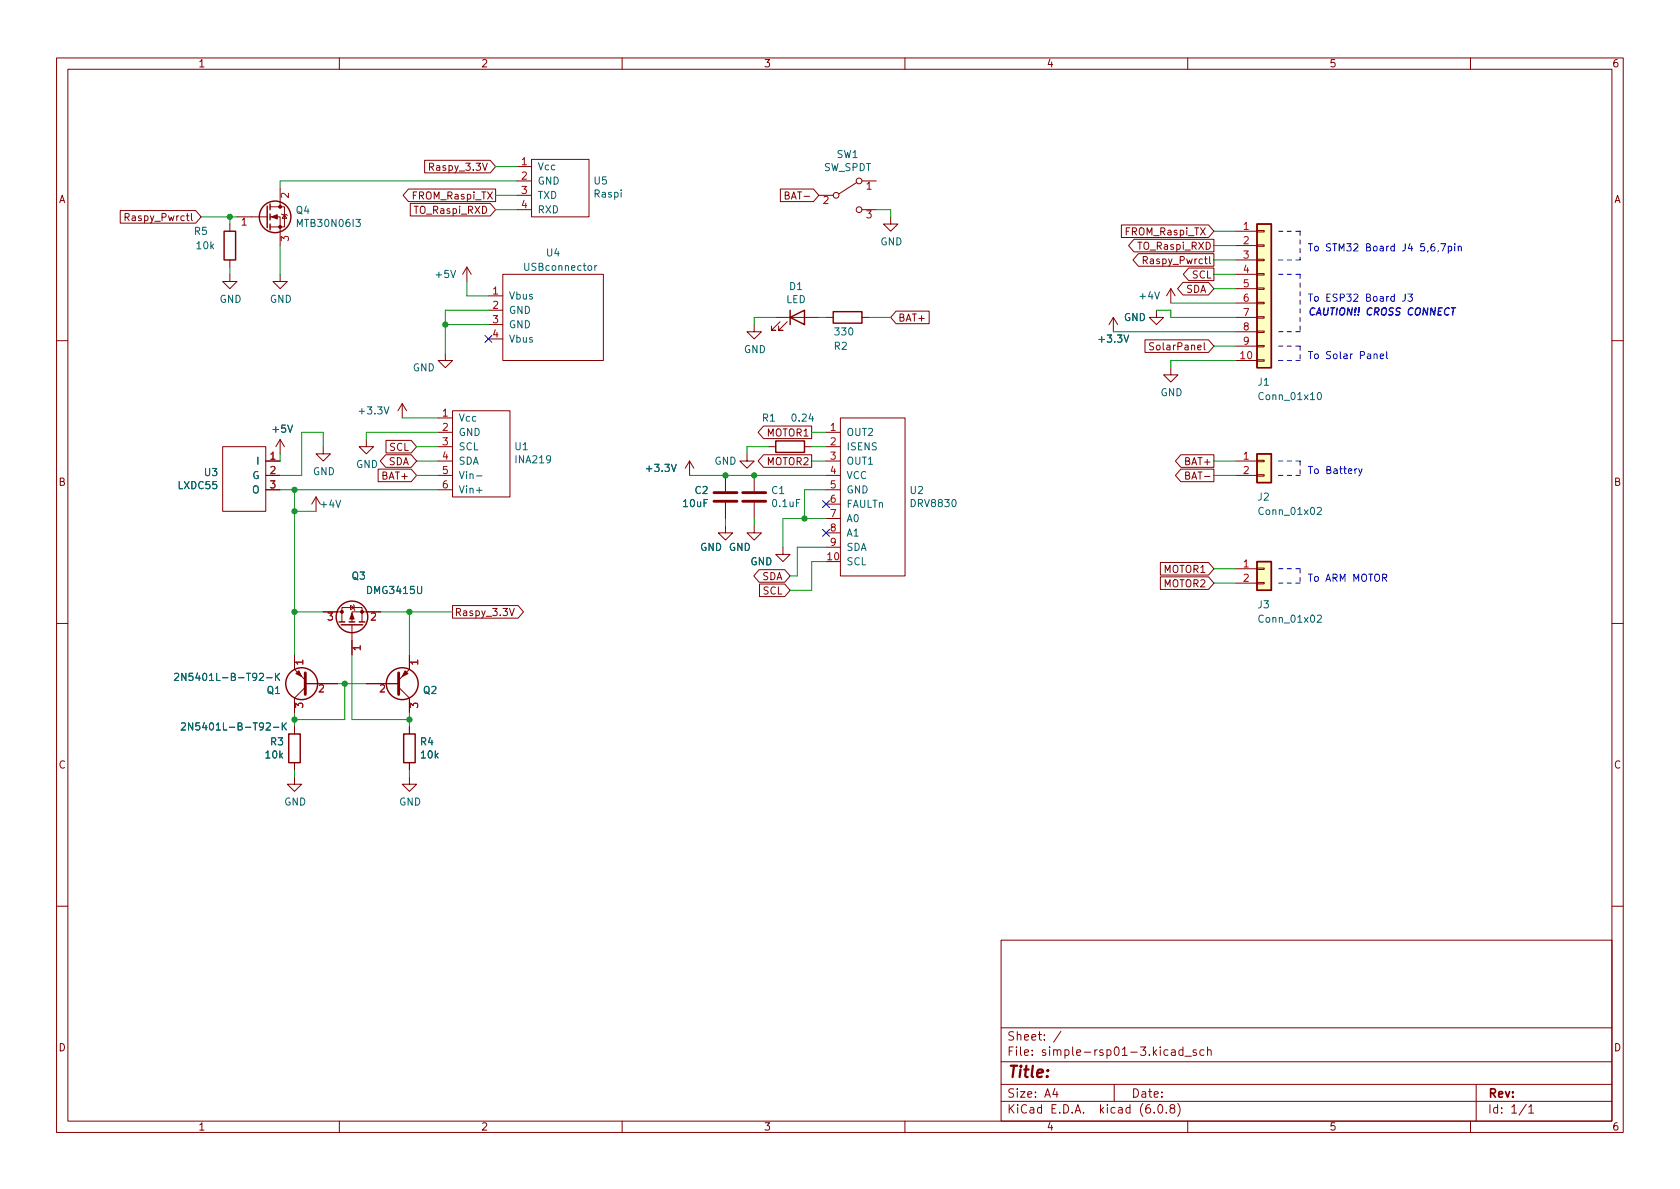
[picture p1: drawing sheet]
<svg xmlns="http://www.w3.org/2000/svg" width="297mm" height="210mm" viewBox="0 0 297 210" stroke-linecap="round" stroke-linejoin="round" font-family="sans-serif">
<g fill="none" stroke="#840000" stroke-width=".18">
<path d="M10 10.2h277v190.1h-277zM12 12.2h273v186.1h-273zM60 10.2v2M110 10.2v2M160 10.2v2M210 10.2v2M260 10.2v2M21.3 37.2h13.3l1 1.1-1 1.2h-13.3zM22.1 38.4l.6-.1 .1-.1v-.3l-.7-.2v1.3M33.9 37.7v1.1l.1 .2M40.6 39.6v1.3M41.9 38.3h5.3"/>
<path d="M47.8 38.3h1.7v5.1M47.8 36.6h2.5v3.5h-2.5M49.5 33.3v3.3M49.8 37.8l.1 .2h.8l.1 .1M50.3 38l.4 .6h-.8zM72.2 33.4h15.4v2.2h-15.4l-.9-1.1zM72.5 36h14.2l.9 1.1-.9 1.1h-14.2zM75.1 28.3h11.6l.9 1.2-.9 1.1h-11.6zM75.9 29.5h.6l.2-.2-.1-.3-.7-.1v1.2M91.4 29.5h2.6M91.4 32h2.6M91.4 34.5h2.6"/>
<path d="M91.4 37.1h2.6M94 28.2h10.1v10.1h-10.1zM138 33.4h5.8l1 1.1-1 1.1h-5.8zM144.8 34.5h2.5M151.5 32.3l-3.2 2M152.4 32h2.5M152.4 37.1h2.5M157.5 38.3v1.3h1.2l-1.2 1.3-1.3-1.3h1.3M198.3 39.8h15.4l.9 1.1-.9 1.1h-15.4zM40.6 48.5v1.3h1.3l-1.3 1.2-1.2-1.2h1.2M40.6 46v1.2M49.5 48.5v1.3h1.3l-1.3 1.2-1.2-1.2h1.2"/>
<path d="M82.5 47.2l-.7 1.3M82.5 47.2v2.6M82.5 47.2l.8 1.3M86.4 52.3h2.5M86.4 54.9h2.5M86.4 57.4h2.5M86.4 59.9h2.5M88.9 48.5h17.8v15.2h-17.8zM133.3 57.4v1.3h1.3l-1.3 1.2-1.2-1.2h1.2M137.2 56.1h7.6M137.9 56.9l-1.5 1.5h.8h-.8v-.7M139.2 56.9l-1.5 1.5h.7h-.7v-.7"/>
<path d="M146 56.1h1.3M152.4 56.1h1.3M158.4 55h5.9v2.2h-5.9l-.9-1.1zM196.8 56.1l-.7 1.3M196.8 56.1v2.6M196.8 56.1l.8 1.3M200.5 42.3h14.1v2.2h-14.1l-1-1.1zM201.3 44.9h13.3v2.2h-13.3l-1-1.1zM202.1 46h.6l.2-.2-.1-.3-.7-.1v1.2M204.5 54.9v1.2h1.2l-1.2 1.3-1.3-1.3h1.3M207 51l-.8 1.3M207 51v2.6"/>
<path d="M207 51l.8 1.3M209.2 49.9h4.5l.9 1.1-.9 1.2h-4.5l-1-1.2zM210.2 47.4h4.4v2.2h-4.4l-1-1.1zM213.9 45.4v1.1l.2 .1M218.4 40.9h3.8M218.4 43.4h3.8M218.4 46h3.8M218.4 48.5h3.8M218.4 51h3.8M218.4 53.6h3.8M218.4 56.1h3.8M218.4 58.7h3.8"/>
<path d="M222.2 58.5h1.3v.3h-1.3zM222.2 56h1.3v.3h-1.3zM222.2 53.5h1.3v.2h-1.3zM222.2 50.9h1.3v.3h-1.3zM222.2 48.4h1.3v.2h-1.3zM222.2 45.8h1.3v.3h-1.3zM222.2 43.3h1.3v.3h-1.3zM222.2 40.8h1.3v.2h-1.3zM10 60.2h2M39.4 79h7.6v11.4h-7.6zM49.5 77.7v2.6M49.5 77.7l-.7 1.3"/>
<path d="M49.5 77.7l.8 1.3M57.1 79v1.3h1.3l-1.3 1.2-1.2-1.2h1.2M64.8 77.7v1.3h1.2l-1.2 1.3-1.3-1.3h1.3M68.2 77.9h4.5l1 1.1-1 1.1h-4.5zM71.1 71.4l-.7 1.2M71.1 71.4v2.5M71.1 71.4l.8 1.2M77.5 73.9h2.5M77.5 76.4h2.5M77.5 79h2.5M78.7 62.5v1.2h1.3l-1.3 1.3-1.2-1.3h1.2M80 72.6h10.2v15.3h-10.2z"/>
<path d="M135 75.3h8.5v2.3h-8.5l-1-1.2zM135.9 79h1.3M142.2 79h1.3M146 76.4h2.6M146 79h2.6M148.6 73.9h11.4v27.9h-11.4zM202.4 60.1h11.3l.9 1.1-.9 1.1h-11.3zM204 60.7l-.5-.1-.3 .2 .2 .3 .5 .3v.4l-.2 .1-.5-.1M207 65v1.3h1.3l-1.3 1.3-1.3-1.3h1.3M218.4 63.7h3.8M218.4 61.2h3.8M222.2 63.6h1.3v.3h-1.3z"/>
<path d="M222.2 61.1h1.3v.2h-1.3zM285 60.2h2M47 81.5h2.5M47 84.1h2.5M47 86.6h2.5M55.9 87.9l-.8 1.2M55.9 87.9v2.5M55.9 87.9l.7 1.2M66.9 83h5.8l1 1.1-1 1.1h-5.8zM68.2 80.4h4.5l1 1.1-1 1.1h-4.5l-1-1.1zM77.5 81.5h2.5M77.5 84.1h2.5"/>
<path d="M77.5 86.6h2.5M121.9 81.5l-.7 1.3M121.9 81.5v2.6M121.9 81.5l.8 1.3M128.3 93v1.2h1.2l-1.2 1.3-1.3-1.3h1.3M128.3 84.1v2.8M128.3 88.9v2.8M132.1 80.3v1.2h1.2l-1.2 1.3-1.3-1.3h1.3M133.3 93v1.2h1.3l-1.3 1.3-1.2-1.3h1.2M133.3 84.1v2.8M133.3 88.9v2.8M135 80.4h8.5v2.2h-8.5l-1-1.1z"/>
<path d="M138.4 96.8v1.2h1.3l-1.3 1.3-1.2-1.3h1.2M146 81.5h2.6M146 84.1h2.6M146 86.6h2.6M146 89.1h2.6M146 91.7h2.6M146 94.2h2.6M146 96.8h2.6M205.2 99.5h8.5l.9 1.1-.9 1.1h-8.5zM208.8 83h5.8v2.2h-5.8l-1-1.1zM208.8 80.4h5.8v2.2h-5.8l-1-1.1zM218.4 81.5h3.8"/>
<path d="M218.4 84.1h3.8M222.2 83.9h1.3v.3h-1.3zM222.2 81.4h1.3v.3h-1.3zM10 110.2h2M52.1 115.8v2.6l1.9 1.9M57.1 108.2h3.4M60.5 110v-2.6h3.5v2.6M62 107.1l.6 .3-.6 .4zM62.2 110.5v5.3M62.5 106.9l.1 .2v.7l.1 .1M67.3 108.2h-5.1v1.8M72.4 115.8v2.6l-1.9 1.9"/>
<path d="M80 107.1h11.6l1 1.1-1 1.1h-11.6zM90.1 107.6l.4 1.3 .4-1.3M134.2 100.7h4.5l1 1.1-1 1.2h-4.5l-.9-1.2zM134.3 103.3h4.4l1 1.1-1 1.1h-4.4zM205.2 102h8.5l.9 1.1-.9 1.1h-8.5zM218.4 100.6h3.8M218.4 103.1h3.8M222.2 103h1.3v.2h-1.3zM222.2 100.5h1.3v.2h-1.3zM285 110.2h2M52.1 137.4v1.3h1.2l-1.2 1.2-1.3-1.2h1.3M52.1 128.5v1.3"/>
<path d="M52.1 134.9v1.2M54 120.9h5.7M54 121.5l-1.9 1.9v2.6M64.8 120.9h5.7M70.5 121.5l1.9 1.9v2.6M72.4 137.4v1.3h1.3l-1.3 1.2-1.3-1.2h1.3M72.4 128.5v1.3M72.4 134.9v1.2M10 160.2h2M177 166.3h108v32h-108zM285 160.2h2M60 198.3v2"/>
<path d="M110 198.3v2M160 198.3v2M177 194.8h108M177 191.8h108M177 187.8h108M177 181.8h108M186.5 192.5l-.4 1h1M186.9 193v1M187.6 182.4l-1.3 1.9M197 191.8v3M204.1 196.7v.1M204.9 195.4l.2-.1a.81 .81 0 0 1 .6 .7 .81 .81 0 0 1-.3 .8h-.2a.81 .81 0 0 1-.6-.6 .81 .81 0 0 1 .3-.8z"/>
<path d="M206.2 196.7v.1M207.1 196l-.2-.3v-.2l.2-.2 .5 .1 .1 .2-.1 .2-.6 .2-.1 .3v.4l.2 .1h.5l.1-.3-.1-.4-.2-.1M207.1 185.7h.6l.1 .9M207.8 186l-.5 .1a.29 .29 0 0 0-.2 .2 .29 .29 0 0 0 .2 .3h.5M208.2 195.1a1.72 1.72 0 0 1 0 2.3M209.1 185.7l-.4-.1-.3 .3v.4l.2 .3h.5M209.1 185.1v1.5M209.5 186.8h1.1M210 198.3v2M211.5 185.7l-.4-.1-.2 .2 .1 .3 .5 .1v.4h-.6M212.9 185.7l-.5-.1-.3 .3v.4l.2 .3h.6M213.5 185.8l.2-.2 .4 .1v.9"/>
<path d="M213.5 185.1v1.5M260 198.3v2M261 191.8v6.5M269.9 195.3l-1.3 1.9M270.3 195.8l.4-.5v1.5M270.3 196.8h.9"/>
<circle cx="147.8" cy="34.5" r=".51"/>
<circle cx="151.9" cy="37.1" r=".51"/>
<circle cx="151.9" cy="32" r=".51"/>
</g>
<path d="M126.2 88.6h4.1M126.2 87.1h4.1M131.3 88.6h4.1M131.3 87.1h4.1M54 119v3.8M70.5 119v3.8" fill="none" stroke="#840000" stroke-width=".51"/>
<g fill="#ffffc2" stroke="#ffffc2" stroke-width=".18">
<path d="M222.2 39.6h2.6v25.4h-2.6z"/>
<path d="M222.2 99.3h2.6v5.1h-2.6z"/>
<path d="M222.2 80.3h2.6v5h-2.6z"/>
</g>
<g fill="none" stroke="#840000" stroke-width=".25">
<path d="M47.2 36.4v3.9M47.8 36.1v1M47.8 37.8v1.1M47.8 39.6v1M222.2 39.6h2.6v25.4h-2.6zM39.6 40.9h2.1v5.1h-2.1zM139.7 56.1l2.5-1.2v2.5zM139.7 54.9v2.5M147.3 55.1h5.1v2h-5.1zM137.2 78h5v2h-5zM222.2 99.3h2.6v5.1h-2.6zM222.2 80.3h2.6v5h-2.6z"/>
<path d="M59.9 110h1.1M60.3 110.5h3.8M61.7 110h1M63.5 110h1M51.1 129.8h2v5.1h-2zM71.4 129.8h2v5.1h-2z"/>
<circle cx="48.6" cy="38.3" r="2.79"/>
<circle cx="62.2" cy="109.1" r="2.79"/>
<circle cx="53.3" cy="120.9" r="2.82"/>
<circle cx="71.1" cy="120.9" r="2.82"/>
</g>
<g fill="none" stroke="#006464" stroke-width=".18">
<path d="M105.2 47v.8M105.5 47l-.3 .2M233.1 69.5l.1-.1a.68 .68 0 0 1 .5 .6 .68 .68 0 0 1-.5 .7 .84 .84 0 0 1-.1-1.2zM84.2 84.2h1M84.2 86.7h1M232.9 89.8l.5-.1 .2 .4-.7 .9h.7M30.9 119.2l.5-.1 .2 .3-.8 .9h.8M32.9 119.1v1.2l-.8-1.2v1.2M47.1 119.8h1M48.7 119.1v1.2M48.9 119.6l.5 .7M49.4 119.1l-.7 .7"/>
<path d="M232.9 108.9l.5-.1 .2 .3-.7 .9h.7M32.1 127.9l.5-.1 .2 .4-.8 .9h.8M34.1 127.8v1.3l-.8-1.3v1.3M48.3 128.6h1M49.9 127.8v1.3M50.1 128.4l.5 .7M50.6 127.8l-.7 .7"/>
</g>
<g fill="#840000" stroke="#840000" stroke-width=".18">
<path d="M62.2 108.5l.4 1h-.8z"/>
<path d="M71.6 118.6l.5 .5-1 .5z"/>
<path d="M48 38.3l1-.3v.7z"/>
<path d="M52.3 119.1l.5-.5 .5 1z"/>
<circle cx="64" cy="108.2" r=".25"/>
<circle cx="60.5" cy="108.2" r=".25"/>
<circle cx="49.5" cy="40.1" r=".25"/>
<circle cx="49.5" cy="36.6" r=".25"/>
</g>
<g fill="none" stroke="#0000c2" stroke-width=".18">
<path d="M248.5 52v.9a.41 .41 0 0 1-.5 .4M248.9 52h.8l-.4 .5 .4 .1v.5l-.2 .2-.6-.2M254.3 44.3l-.1 .3M254.7 43.1h.9l-.6 1.3M256.1 43.6l.3-.1 .3 .3-.1 .5h-.5M256.1 43.5v1.3M257.2 43.1v.1M257.2 43.5v.9M257.8 43.7l.2-.2 .3 .1 .1 .8M257.8 43.5v.9M242.9 62.7l.2-.1h.3l.1 .8M244 63l.6-.1v-.3h-.4l-.2 .2 .1 .6h.5"/>
<path d="M245.2 62.2v1l.2 .2M239.9 82.9l-.3 .2M240.2 82.9l.3 .8M240.8 82.9l-.4 1.1-.2 .2"/>
</g>
<path d="M256.6 54.4h.8" fill="none" stroke="#0000c2" stroke-width=".25"/>
<g fill="none" stroke="#0000c2" stroke-width=".18" stroke-dasharray=".8 .8">
<path d="M226.1 40.9h3.8M226.1 48.5h3.8M229.9 48.5v10.2M229.9 46h-3.8M229.9 58.7h-3.8M229.9 40.9v5.1M226.1 61.2h3.8M229.9 61.2v2.5M229.9 63.7h-3.8M226.1 81.5h3.8M229.9 84.1h-3.8M229.9 81.5v2.6"/>
<path d="M226.1 100.6h3.8M229.9 100.6v2.5M229.9 103.1h-3.8"/>
</g>
<g fill="none" stroke="#009600" stroke-width=".18">
<path d="M35.6 38.3h6.3M40.6 38.3v1.3M87.6 37.1h3.8M87.6 29.5h3.8M87.6 34.5h3.8M91.4 32h-41.9v1.3M154.9 37.1h2.6v1.2M40.6 47.2v1.3M49.5 43.4v5.1M78.7 57.4h7.7M82.5 49.8v2.5h3.9M86.4 54.9h-7.7v7.6"/>
<path d="M137.2 56.1h-3.9v1.3M144.8 56.1h1.2M153.7 56.1h3.8M196.8 58.7h21.6M204.5 54.9h2.5v1.2h11.4M207 53.6h11.4M214.6 51h3.8M214.6 48.5h3.8M214.6 43.4h3.8M214.6 46h3.8M214.6 40.9h3.8M57.1 79v-2.6h-3.8v7.7h-3.8"/>
<path d="M71.1 73.9h6.4M73.7 79h3.8M77.5 76.4h-12.7v1.3M135.9 79h-3.8v1.3M143.5 76.4h2.5M143.5 79h2.5M214.6 61.2h3.8M218.4 63.7h-11.4v1.3M49.5 86.6h28M49.5 80.3v1.2M52.1 86.6v29.2M52.1 90.4h3.8"/>
<path d="M73.7 84.1h3.8M73.7 81.5h3.8M121.9 84.1h24.1M128.3 91.7v1.3M133.3 91.7v1.3M143.5 81.5h2.5M146 99.3h-2.5v5.1h-3.8M146 96.8h-5v5h-1.3M146 86.6h-3.8v5.1M146 91.7h-7.6v5.1M214.6 84.1h3.8M214.6 81.5h3.8"/>
<path d="M52.1 108.2h5M62.2 115.8v11.4h10.2M67.3 108.2h12.7M72.4 108.2v7.6M214.6 100.6h3.8M214.6 103.1h3.8M52.1 126v2.5M52.1 136.1v1.3M59.7 120.9h5.1M61 120.9v6.3h-8.9M72.4 126v2.5M72.4 136.1v1.3"/>
</g>
<path d="M85.8 59.3l1.2 1.2M87 59.3l-1.2 1.2M145.4 93.6l1.3 1.2M145.4 88.5l1.3 1.3M146.7 93.6l-1.3 1.2M146.7 88.5l-1.3 1.3" fill="none" stroke="#000084" stroke-width=".18"/>
<g fill="#009600" stroke="#009600" stroke-width=".18">
<circle cx="128.3" cy="84.1" r=".46"/>
<circle cx="142.2" cy="91.7" r=".46"/>
<circle cx="78.7" cy="57.4" r=".46"/>
<circle cx="72.4" cy="127.2" r=".46"/>
<circle cx="72.4" cy="108.2" r=".46"/>
<circle cx="52.1" cy="127.2" r=".46"/>
<circle cx="61" cy="120.9" r=".46"/>
<circle cx="52.1" cy="90.4" r=".46"/>
<circle cx="52.1" cy="108.2" r=".46"/>
<circle cx="133.3" cy="84.1" r=".46"/>
<circle cx="40.6" cy="38.3" r=".46"/>
<circle cx="52.1" cy="86.6" r=".46"/>
</g>
<text font-size="2.8" fill="#840000" x="178" y="190.6">Title:</text>
<g font-size="2.1" fill="#840000">
<text x="178" y="184">Sheet: /</text>
<text x="178" y="186.7">File: simple-rsp01-3.kicad_sch</text>
<text x="178" y="196.9">KiCad E.D.A. kicad (6.0.8)</text>
<text x="178" y="194.1">Size: A4</text>
<text x="200" y="194.1">Date:</text>
<text x="263" y="194.1">Rev:</text>
<text x="263" y="196.9">Id: 1/1</text>
</g>
<g font-size="1.8" fill="#840000">
<text x="35" y="11.9">1</text>
<text x="85" y="11.9">2</text>
<text x="135" y="11.9">3</text>
<text x="185" y="11.9">4</text>
<text x="235" y="11.9">5</text>
<text x="285" y="11.9">6</text>
<text x="10.3" y="35.9">A</text>
<text x="73.1" y="35.3">FROM_Raspi_TX</text>
<text x="76.4" y="30.2">Raspy_3.3V</text>
<text x="139.3" y="35.3">BAT-</text>
<text x="285.3" y="35.9">A</text>
<text x="22.7" y="39.1">Raspy_Pwrctl</text>
<text x="73.4" y="37.8">TO_Raspi_RXD</text>
<text x="199.1" y="41.6">FROM_Raspi_TX</text>
<text x="201.3" y="44.2">TO_Raspi_RXD</text>
<text x="202.7" y="46.7">Raspy_Pwrctl</text>
<text x="209.6" y="51.8">SDA</text>
<text x="210.8" y="49.2">SCL</text>
<text x="158.7" y="56.9">BAT+</text>
<text x="204.2" y="61.9">SolarPanel</text>
<text x="135.6" y="77.2">MOTOR1</text>
<text x="68.7" y="82.3">SDA</text>
<text x="68.9" y="79.7">SCL</text>
<text x="135.6" y="82.3">MOTOR2</text>
<text x="209.6" y="82.3">BAT+</text>
<text x="10.3" y="85.9">B</text>
<text x="67.7" y="84.8">BAT+</text>
<text x="210.1" y="84.8">BAT-</text>
<text x="285.3" y="85.9">B</text>
<text x="205.8" y="101.3">MOTOR1</text>
<text x="134.7" y="102.6">SDA</text>
<text x="134.9" y="105.1">SCL</text>
<text x="205.8" y="103.8">MOTOR2</text>
<text x="80.3" y="108.9">Raspy_3.3V</text>
<text x="10.3" y="135.9">C</text>
<text x="285.3" y="135.9">C</text>
<text x="10.3" y="185.9">D</text>
<text x="285.3" y="185.9">D</text>
<text x="35" y="199.9">1</text>
<text x="85" y="199.9">2</text>
<text x="135" y="199.9">3</text>
<text x="185" y="199.9">4</text>
<text x="235" y="199.9">5</text>
<text x="285" y="199.9">6</text>
</g>
<g font-size="1.8" fill="#a90000">
<text x="92.2" y="29.2">1</text>
<text x="51.1" y="35" transform="rotate(-90 51.1 35)">2</text>
<text x="92.2" y="31.7">2</text>
<text x="92.2" y="34.3">3</text>
<text x="153.2" y="33.5">1</text>
<text x="42.7" y="39.9">1</text>
<text x="92.2" y="36.8">4</text>
<text x="145.6" y="36.1">2</text>
<text x="153.2" y="38.6">3</text>
<text x="219.9" y="40.6">1</text>
<text x="51.1" y="42.7" transform="rotate(-90 51.1 42.7)">3</text>
<text x="219.9" y="43.2">2</text>
<text x="219.9" y="45.7">3</text>
<text x="87.1" y="52.1">1</text>
<text x="219.9" y="48.3">4</text>
<text x="219.9" y="50.8">5</text>
<text x="219.9" y="53.3">6</text>
<text x="87.1" y="54.6">2</text>
<text x="87.1" y="57.1">3</text>
<text x="87.1" y="59.7">4</text>
<text x="219.9" y="55.9">7</text>
<text x="219.9" y="58.4">8</text>
<text x="219.4" y="63.5">10</text>
<text x="219.9" y="61">9</text>
<text x="78.2" y="73.7">1</text>
<text x="78.2" y="76.2">2</text>
<text x="146.8" y="76.2">1</text>
<text x="47.8" y="81.3">1</text>
<text x="47.8" y="83.8">2</text>
<text x="78.2" y="78.7">3</text>
<text x="78.2" y="81.3">4</text>
<text x="78.2" y="83.8">5</text>
<text x="146.8" y="78.7">2</text>
<text x="146.8" y="81.3">3</text>
<text x="146.8" y="83.8">4</text>
<text x="219.9" y="81.3">1</text>
<text x="219.9" y="83.8">2</text>
<text x="47.8" y="86.4">3</text>
<text x="78.2" y="86.4">6</text>
<text x="146.8" y="86.4">5</text>
<text x="146.8" y="88.9">6</text>
<text x="146.8" y="91.4">7</text>
<text x="146.8" y="94">8</text>
<text x="146.3" y="99.1">10</text>
<text x="146.8" y="96.5">9</text>
<text x="219.9" y="100.3">1</text>
<text x="219.9" y="102.9">2</text>
<text x="57.9" y="109.7">3</text>
<text x="65.5" y="109.7">2</text>
<text x="53.6" y="117.6" transform="rotate(-90 53.6 117.6)">1</text>
<text x="63.8" y="115" transform="rotate(-90 63.8 115)">1</text>
<text x="73.9" y="117.6" transform="rotate(-90 73.9 117.6)">1</text>
<text x="53.6" y="125.2" transform="rotate(-90 53.6 125.2)">3</text>
<text x="56.3" y="122.4">2</text>
<text x="67.1" y="122.4">2</text>
<text x="73.9" y="125.2" transform="rotate(-90 73.9 125.2)">3</text>
</g>
<g font-size="1.8" fill="#006464">
<text x="147.9" y="27.9">SW1</text>
<text x="95" y="30.1">Vcc</text>
<text x="95" y="32.6">GND</text>
<text x="95" y="35.2">TXD</text>
<text x="105.1" y="32.6">U5</text>
<text x="105.1" y="34.9">Raspi</text>
<text x="145.6" y="30.2">SW_SPDT</text>
<text x="34.4" y="41.5">R5</text>
<text x="52.4" y="37.8">Q4</text>
<text x="52.9" y="40.1">MTB30N06I3</text>
<text x="95" y="37.7">RXD</text>
<text x="34.8" y="44.1">10k</text>
<text x="92.9" y="47.9">USBconnector</text>
<text x="96.7" y="45.3">U4</text>
<text x="155.6" y="43.4">GND</text>
<text x="38.8" y="53.5">GND</text>
<text x="47.7" y="53.5">GND</text>
<text x="77.1" y="49.1">+5V</text>
<text x="89.9" y="53">Vbus</text>
<text x="139" y="53.6">LED</text>
<text x="139.6" y="51.3">D1</text>
<text x="201.6" y="53">+4V</text>
<text x="89.9" y="55.5">GND</text>
<text x="89.9" y="58">GND</text>
<text x="147.7" y="59.3">330</text>
<text x="198.7" y="56.8">GND</text>
<text x="73" y="65.7">GND</text>
<text x="89.9" y="60.6">Vbus</text>
<text x="131.5" y="62.4">GND</text>
<text x="147.5" y="61.8">R2</text>
<text x="194.5" y="60.6">+3.3V</text>
<text x="205.2" y="70">GND</text>
<text x="222.4" y="68.2">J1</text>
<text x="222.9" y="70.7">Conn_01x10</text>
<text x="48.3" y="76.5">+5V</text>
<text x="63.7" y="73.3">+3.3V</text>
<text x="81" y="74.5">Vcc</text>
<text x="81" y="77.1">GND</text>
<text x="134.8" y="74.5">R1</text>
<text x="140.2" y="74.5">0.24</text>
<text x="149.6" y="77.1">OUT2</text>
<text x="45.5" y="82.2">I</text>
<text x="62.9" y="82.7">GND</text>
<text x="81" y="79.6">SCL</text>
<text x="81" y="82.2">SDA</text>
<text x="91.1" y="79.6">U1</text>
<text x="91.3" y="81.9">INA219</text>
<text x="114.5" y="83.4">+3.3V</text>
<text x="126.3" y="82.2">GND</text>
<text x="149.6" y="79.6">ISENS</text>
<text x="149.6" y="82.2">OUT1</text>
<text x="31.6" y="86.5">LXDC55</text>
<text x="36.2" y="84.2">U3</text>
<text x="44.6" y="84.7">G</text>
<text x="44.6" y="87.2">O</text>
<text x="55.3" y="84">GND</text>
<text x="56.8" y="89.8">+4V</text>
<text x="81" y="84.7">Vin-</text>
<text x="81" y="87.2">Vin+</text>
<text x="120.9" y="89.7">10uF</text>
<text x="122.9" y="87.3">C2</text>
<text x="136.5" y="87.3">C1</text>
<text x="136.7" y="89.7">0.1uF</text>
<text x="149.6" y="84.7">VCC</text>
<text x="149.6" y="87.2">GND</text>
<text x="149.6" y="89.8">FAULTn</text>
<text x="161" y="87.3">U2</text>
<text x="161.2" y="89.7">DRV8830</text>
<text x="222.4" y="88.5">J2</text>
<text x="149.6" y="92.3">A0</text>
<text x="149.6" y="94.9">A1</text>
<text x="222.9" y="91.1">Conn_01x02</text>
<text x="123.8" y="97.4">GND GND</text>
<text x="132.7" y="99.9">GND</text>
<text x="149.6" y="99.9">SCL</text>
<text x="149.6" y="97.4">SDA</text>
<text x="62.2" y="102.5">Q3</text>
<text x="65.1" y="105">DMG3415U</text>
<text x="222.4" y="107.6">J3</text>
<text x="222.9" y="110.1">Conn_01x02</text>
<text x="32.8" y="120.4">2N5401L-B-T92-K</text>
<text x="47.2" y="122.7">Q1</text>
<text x="74.9" y="122.7">Q2</text>
<text x="34" y="129.2">2N5401L-B-T92-K</text>
<text x="47.8" y="131.8">R3</text>
<text x="74.4" y="131.8">R4</text>
<text x="47" y="134.1">10k</text>
<text x="74.5" y="134.1">10k</text>
<text x="50.2" y="142.4">GND</text>
<text x="70.6" y="142.4">GND</text>
</g>
<g font-size="1.8" fill="#0000c2">
<text x="231.1" y="44.4">To STM32 Board J4 5,6,7pin</text>
<text x="231.1" y="53.3">To ESP32 Board J3</text>
<text x="231.1" y="55.8">CAUTION!! CROSS CONNECT</text>
<text x="231.1" y="63.5">To Solar Panel</text>
<text x="231.1" y="83.8">To Battery</text>
<text x="231.1" y="102.9">To ARM MOTOR</text>
</g>
</svg>
